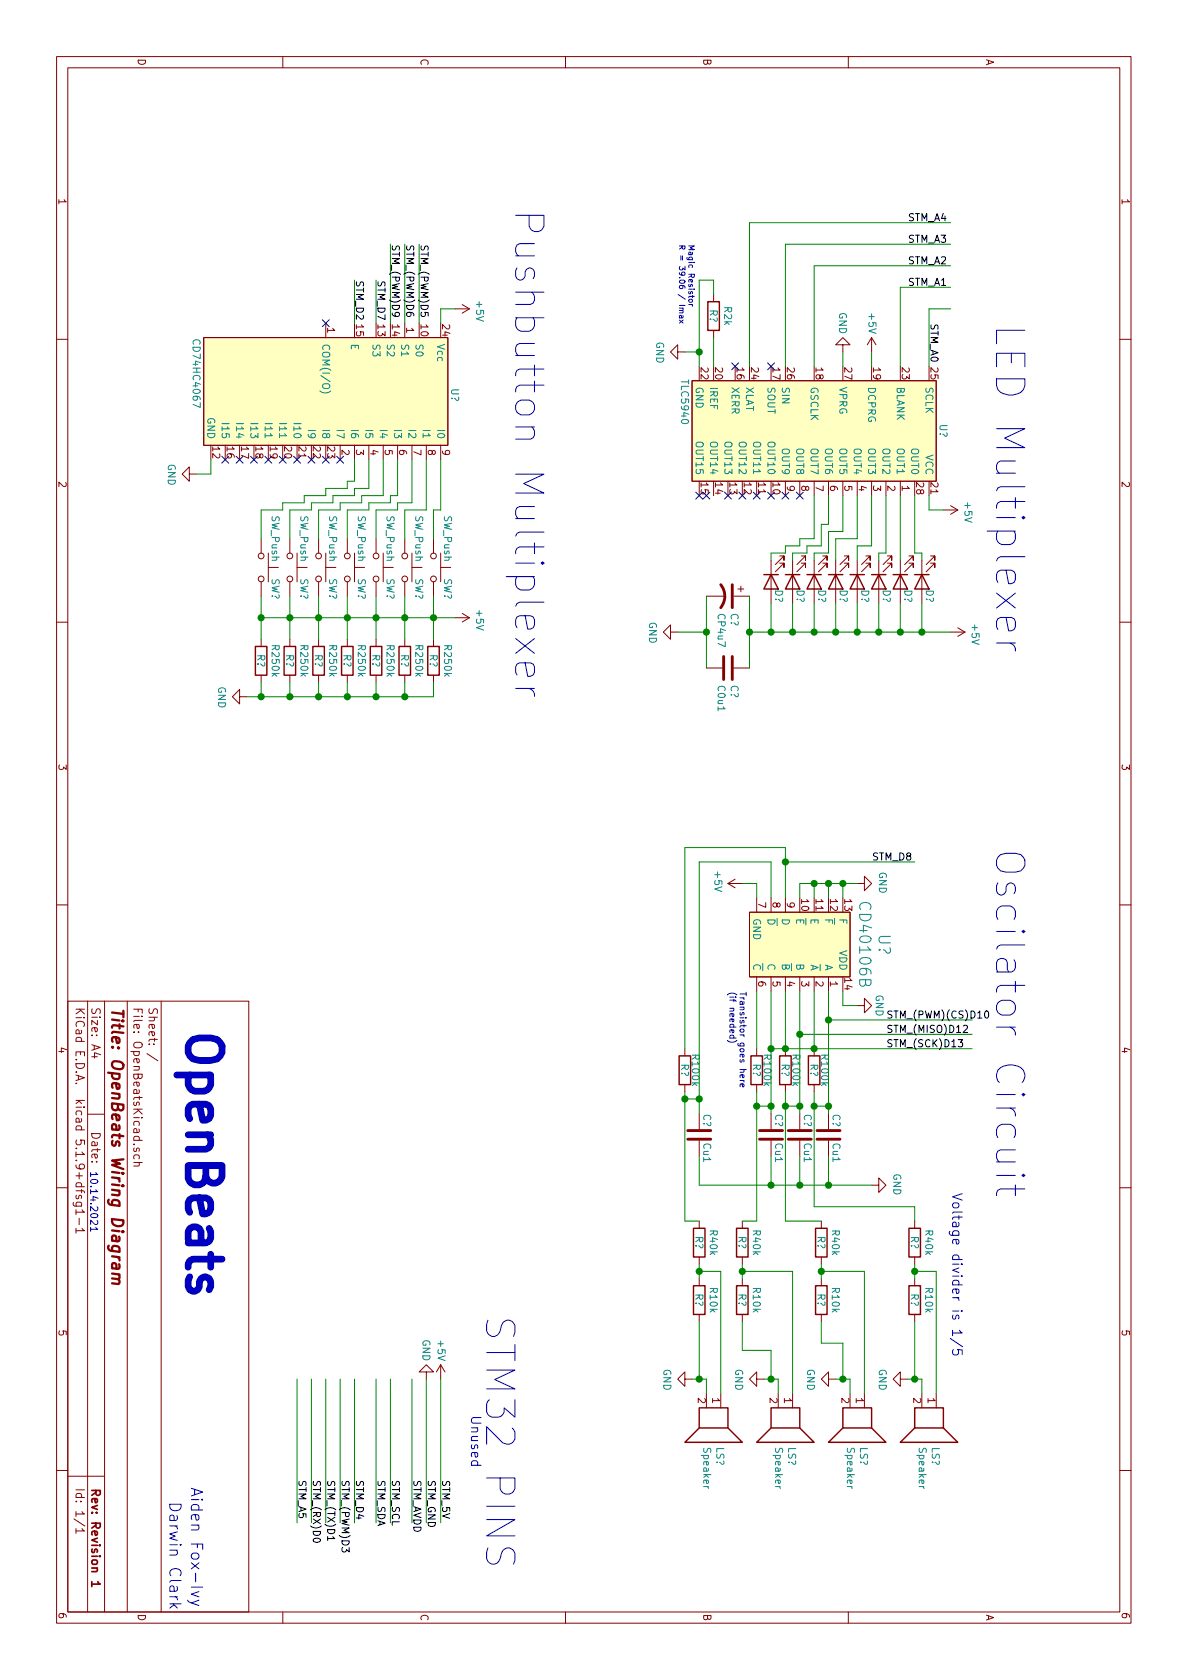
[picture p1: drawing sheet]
<svg xmlns="http://www.w3.org/2000/svg" width="210mm" height="297mm" viewBox="0 0 210 297" stroke-linecap="round" stroke-linejoin="round" font-family="sans-serif">
<g fill="none" stroke="#840000" stroke-width=".18">
<path d="M10 10h190v277h-190zM12 12h186v273h-186zM50 10v2M100 10v2M150 10v2M10 60h2M36 59.7h43.2v19h-43.2zM57.6 57.1v2.6M71.6 57.1v2.6M80.5 54.6h2.5M81.7 53.8l1.3 .8M83 54.6l-1.3 .8"/>
<path d="M126.2 52.1v1.2M126.2 58.4v1.3M154.1 59.7l-.7 1.3M154.1 59.7v2.5M154.1 59.7l.8 1.3M198 60h2M60.1 78.7v2.6M62.7 78.7v2.6M65.2 78.7v2.6M67.8 78.7v2.6M70.3 78.7v2.6M72.8 78.7v2.6"/>
<path d="M75.4 78.7v2.6M77.9 78.7v2.6M119.8 62.2v-1.2l-1.2 1.2 1.2 1.3v-1.3h1.3M122.4 67.3h43.2v17.8h-43.2zM149 61h1.3l-1.3-1.3-1.2 1.3h1.2v1.2M33.5 83.8v-1.3l-1.3 1.3 1.3 1.3v-1.3h1.2M46.2 95.2v2.6M47.4 97.8v5.1M51.3 95.2v2.6M52.5 97.8v5.1M56.3 95.2v2.6M57.6 97.8v5.1"/>
<path d="M61.4 95.2v2.6M62.7 97.8v5.1M66.5 95.2v2.6M67.8 97.8v5.1M71.6 95.2v2.6M72.8 97.8v5.1M76.7 95.2v2.6M77.9 97.8v5.1M136.3 99.1v7.6M137.9 98.3h.7v.8v-.8l-1.5 1.5M137.9 99.6h.7v.7v-.7l-1.5 1.5M138.9 85.1v2.5"/>
<path d="M140.2 99.1v7.6M141.4 85.1v2.5M141.7 98.3h.7v.8v-.8l-1.5 1.5M141.7 99.6h.7v.7v-.7l-1.5 1.5M144 85.1v2.5M144 99.1v7.6M145.5 98.3h.8v.8v-.8l-1.6 1.5M145.5 99.6h.8v.7v-.7l-1.6 1.5M146.5 85.1v2.5M147.8 99.1v7.6M149 85.1v2.5M149.3 98.3h.8v.8v-.8l-1.6 1.5"/>
<path d="M149.3 99.6h.8v.7v-.7l-1.6 1.5M151.6 85.1v2.5M151.6 99.1v7.6M153.1 98.3h.8v.8v-.8l-1.6 1.5M153.1 99.6h.8v.7v-.7l-1.6 1.5M154.1 85.1v2.5M155.4 99.1v7.6M156.7 85.1v2.5M156.9 98.3h.8v.8v-.8l-1.5 1.5M156.9 99.6h.8v.7v-.7l-1.5 1.5M159.2 85.1v2.5M159.2 99.1v7.6"/>
<path d="M160.7 98.3h.8v.8v-.8l-1.5 1.5M160.7 99.6h.8v.7v-.7l-1.5 1.5M163 99.1v7.6M164.5 98.3h.8v.8v-.8l-1.5 1.5M164.5 99.6h.8v.7v-.7l-1.5 1.5M166.8 90.2h2.6M168.1 89.4l1.3 .8M169.4 90.2l-1.3 .7M10 110h2M46.2 102.9v2.5M46.2 113v1.3M46.2 119.4v1.2"/>
<path d="M47.4 100.3h1.8M51.3 102.9v2.5M51.3 113v1.3M51.3 119.4v1.2M52.5 100.3h1.8M56.3 102.9v2.5M56.3 113v1.3M56.3 119.4v1.2M57.6 100.3h1.8M61.4 102.9v2.5M61.4 113v1.3M61.4 119.4v1.2"/>
<path d="M62.7 100.3h1.8M66.5 102.9v2.5M66.5 113v1.3M66.5 119.4v1.2M67.8 100.3h1.7M71.6 102.9v2.5M71.6 113v1.3M71.6 119.4v1.2M72.8 100.3h1.8M76.7 102.9v2.5M76.7 113v1.3M76.7 119.4v1.2"/>
<path d="M77.9 100.3h1.8M80.5 109.2h2.5M81.7 108.5l1.3 .7M83 109.2l-1.3 .8M118.6 111.8v-1.3l-1.3 1.3 1.3 1.2v-1.2h1.2M124.9 105.4h3.3M124.9 118.1h2.8M129.7 105.4h2.8M129.7 118.1h2.8M130.5 104.1h1M131 103.6v1M168.1 111.8h2.5"/>
<path d="M169.4 111l1.2 .8M170.6 111.8l-1.2 .7M198 110h2M42.4 123.2v-1.3l-1.3 1.3 1.3 1.3v-1.3h1.2M10 160h2M128.7 156.2l1.3 .8M128.7 156.2h2.6M130 155.4l-1.3 .8M133.8 158.7v2.6M136.3 158.7v2.6M138.9 158.7v2.6M151.6 156.2h1.3v-1.3l1.2 1.3-1.2 1.3v-1.3"/>
<path d="M198 160h2M12 177h32v108h-32zM15.5 177v108M18.5 177v108M22.5 177v108M28.5 177v108M132.5 161.3h17.8v11.4h-17.8zM133.8 172.7v2.6M136.3 172.7v2.6M138.9 172.7v2.6M141.4 172.7v2.6M144 172.7v2.6"/>
<path d="M146.5 172.7v2.6M151.6 177.8h1.3v-1.3l1.2 1.3-1.2 1.3v-1.3M15.5 197h3M16.2 186.8h1M17.8 186.5l-1.1-.4v1M26 186.3l1.9 1.3M121.1 185.4v1.3M121.1 191.8v1.2M123.6 196.8v2.8M133.8 185.4v1.3M133.8 191.8v1.2M136.3 196.8v2.8"/>
<path d="M138.9 185.4v1.3M138.9 191.8v1.2M141.4 196.8v2.8M144 185.4v1.3M144 191.8v1.2M146.5 196.8v2.8M10 210h2M13 212.6l-.1 .4 .3 .3h1.2M13.4 210.5h1.3l.2 .4M13.4 213.9v.9M13.4 217.2v.8M13.5 211.3v.6h.4v-.4l.2-.2 .3 .2v.4"/>
<path d="M13.5 213.3l-.1-.5 .3-.3 .6 .1 .1 .2v.5M14 215.4v1.1M14.4 210.3v.6M14.5 213.9l.4 .4h-1.5M14.5 217.2l.4 .4h-1.5M23.6 205.5h1.5M23.7 203v.6h.4v-.4l.3-.2 .2 .2v.4M23.7 204.9l-.1-.4 .3-.3 .7 .1v.6M24.5 205.5l.1 .3v.3l-1 .1M123.6 201.7v2.8M123.6 215.9v1.3M131.3 215.9v1.3"/>
<path d="M136.3 201.7v2.8M141.4 201.7v2.8M145.2 215.9v1.3M146.5 201.7v2.8M154.1 209.5h1.3v-1.2l1.3 1.2-1.3 1.3v-1.3M161.7 215.9v1.3M198 210h2M123.6 222.2v1.3M123.6 226.1v1.2M123.6 232.4v1.3M131.3 222.2v1.3M131.3 226.1v1.2"/>
<path d="M131.3 232.4v1.3M145.2 222.2v1.3M145.2 226.1v1.2M145.2 232.4v1.3M161.7 222.2v1.3M161.7 226.1v1.2M161.7 232.4v1.3M10 260h2M75.4 242.6h1.3l-1.3-1.3-1.3 1.3h1.3v1.2M77.9 241.3v2.5M77.9 241.3l-.7 1.3M77.9 241.3l.8 1.3"/>
<path d="M121.1 243.8v-1.2l-1.3 1.2 1.3 1.3v-1.3h1.3M124.9 246.4v2.5M127.5 246.4v2.5M133.8 243.8v-1.2l-1.3 1.2 1.3 1.3v-1.3h1.3M137.6 246.4v2.5M140.2 246.4v2.5M146.5 243.8v-1.2l-1.3 1.2 1.3 1.3v-1.3h1.3M150.3 246.4v2.5M152.9 246.4v2.5M159.2 243.8v-1.2l-1.3 1.2 1.3 1.3v-1.3h1.3M163 246.4v2.5M165.6 246.4v2.5"/>
<path d="M198 260h2M12 261h6.5M13.1 268.6l1.9 1.2M13.4 270.3v.8M14.5 270.3l.4 .4h-1.5M50 285v2M100 285v2M150 285v2"/>
<circle cx="46.2" cy="98.3" r=".51"/>
<circle cx="51.3" cy="98.3" r=".51"/>
<circle cx="56.3" cy="98.3" r=".51"/>
<circle cx="61.4" cy="98.3" r=".51"/>
<circle cx="66.5" cy="98.3" r=".51"/>
<circle cx="71.6" cy="98.3" r=".51"/>
<circle cx="76.7" cy="98.3" r=".51"/>
<circle cx="46.2" cy="102.4" r=".51"/>
<circle cx="51.3" cy="102.4" r=".51"/>
<circle cx="56.3" cy="102.4" r=".51"/>
<circle cx="61.4" cy="102.4" r=".51"/>
<circle cx="66.5" cy="102.4" r=".51"/>
<circle cx="71.6" cy="102.4" r=".51"/>
<circle cx="76.7" cy="102.4" r=".51"/>
</g>
<path d="M16.2 279.7v.8M17.3 279.7l.4 .4h-1.5" fill="none" stroke="#840000" stroke-width=".3"/>
<path d="M19.8 225.2l1.3 .1M19.9 224.2l-.1-.6a.39 .39 0 0 1 .4-.3 .39 .39 0 0 1 .4 .3l.1 .7M20.8 222.2a.54 .54 0 0 1 .3 .7M20.9 226.2a.47 .47 0 0 1 .2 .4 .47 .47 0 0 1-.2 .4l-1.1-.1M21 225.3a.5 .5 0 0 1-.1 .9l-1.1-.2M21.1 223.5v.8l-1.3-.1" fill="none" stroke="#840000" stroke-width=".41"/>
<path d="M127.5 103.4a3.3 3.3 0 0 1 0 4M128 116.1v4M129.5 103.4v4M129.5 116.1v4M121.6 199.9h4.1M134.3 199.9h4.1M139.4 199.9h4.1M144.5 199.9h4M121.6 201.4h4.1M134.3 201.4h4.1M139.4 201.4h4.1M144.5 201.4h4" fill="none" stroke="#840000" stroke-width=".51"/>
<g fill="none" stroke="#840000" stroke-width=".25">
<path d="M125.2 53.3h2v5.1h-2zM45.2 114.3h2v5.1h-2zM50.2 114.3h2.1v5.1h-2.1zM55.3 114.3h2.1v5.1h-2.1zM60.4 114.3h2v5.1h-2zM65.5 114.3h2v5.1h-2zM70.6 114.3h2v5.1h-2zM75.6 114.3h2.1v5.1h-2.1zM135.1 101.6h2.5M136.3 101.6l1.3 2.5h-2.5zM138.9 101.6h2.5M140.2 101.6l1.2 2.5h-2.5z"/>
<path d="M142.7 101.6h2.5M144 101.6l1.2 2.5h-2.5zM146.5 101.6h2.5M147.8 101.6l1.2 2.5h-2.5zM150.3 101.6h2.6M151.6 101.6l1.3 2.5h-2.6zM154.1 101.6h2.6M155.4 101.6l1.3 2.5h-2.6zM157.9 101.6h2.6M159.2 101.6l1.3 2.5h-2.6zM161.7 101.6h2.6M163 101.6l1.3 2.5h-2.6z"/>
<path d="M120.1 186.7h2v5.1h-2zM132.8 186.7h2v5.1h-2zM137.9 186.7h2v5.1h-2zM143 186.7h2v5.1h-2zM122.6 217.2h2.1v5h-2.1zM130.3 217.2h2v5h-2zM144.2 217.2h2.1v5h-2.1zM160.7 217.2h2.1v5h-2.1zM122.6 227.3h2.1v5.1h-2.1zM130.3 227.3h2v5.1h-2zM144.2 227.3h2.1v5.1h-2.1zM160.7 227.3h2.1v5.1h-2.1z"/>
<path d="M123.6 248.9h5.1v3.6h-5.1zM123.6 252.5l-2.5 2.5h10.2l-2.6-2.5M136.3 248.9h5.1v3.6h-5.1zM136.3 252.5l-2.5 2.5h10.2l-2.6-2.5M149 248.9h5.1v3.6h-5.1zM149 252.5l-2.5 2.5h10.2l-2.6-2.5M161.7 248.9h5.1v3.6h-5.1zM161.7 252.5l-2.5 2.5h10.2l-2.6-2.5"/>
</g>
<g fill="#ffffc2" stroke="#ffffc2" stroke-width=".18">
<path d="M132.5 161.3h17.8v11.4h-17.8z"/>
<path d="M36 59.7h43.2v19h-43.2z"/>
<path d="M122.4 67.3h43.2v17.8h-43.2z"/>
</g>
<path d="M56.6 69.1a1.47 1.47 0 0 0 1.9 0" fill="none" stroke="#008484" stroke-width=".18"/>
<g fill="none" stroke="#008400" stroke-width=".18">
<path d="M168.1 39.4h-35.6v25.4M62.7 49.5v7.6M66.5 49.5v7.6M69 43.2v13.9M71.6 43.2v13.9M74.1 43.2v13.9M80.5 54.6h-2.6v2.5M126.2 52.1v-2.6h-2.6v15.3M126.2 59.7v5.1M168.1 43.2h-29.2v21.6M168.1 47h-24.1v17.8M168.1 54.6h-3.8v10.2"/>
<path d="M168.1 50.8h-8.9v14M121.1 62.2h2.5M149 62.2v2.6M154.1 62.2v2.6M37.3 81.3v2.5h-2.6M62.7 81.3v3.8h-1.3v1.3h-3.8v1.2h-3.8v1.3h-3.8v1.3h-3.8v5M65.2 81.3v5.1h-2.5v1.2h-3.8v1.3h-3.8v1.3h-3.8v5M67.8 81.3v6.3h-3.8v1.3h-3.9v1.3h-3.8v5M70.3 81.3v6.3h-1.3v1.3h-3.8v1.3h-3.8v5M72.8 81.3v7.6h-2.5v1.3h-3.8v5M75.4 81.3v8.9h-3.8v5M77.9 81.3v8.9h-1.2v5"/>
<path d="M144 87.6v7.6h-2.6v1.3h-2.5v1.3h-2.6v1.3M146.5 87.6v5.1h-1.3v3.8h-2.5v1.3h-2.5v1.3M149 87.6v6.4h-2.5v3.8h-2.5v1.3M151.6 87.6v7.6h-3.8v3.9M154.1 87.6v8.9h-2.5v2.6M156.7 87.6v10.2h-1.3v1.3M159.2 87.6v11.5M161.7 87.6v10.2h1.3v1.3M164.3 87.6v2.6h2.5M46.2 105.4v7.6M46.2 109.2h34.3M51.3 105.4v7.6"/>
<path d="M56.3 105.4v7.6M61.4 105.4v7.6M66.5 105.4v7.6M71.6 105.4v7.6M76.7 105.4v7.6M119.8 111.8h5.1M124.9 105.4v12.7M132.5 111.8h35.6M132.5 105.4v12.7M136.3 106.7v5.1M140.2 106.7v5.1M144 106.7v5.1"/>
<path d="M147.8 106.7v5.1M151.6 106.7v5.1M155.4 106.7v5.1M159.2 106.7v5.1M163 106.7v5.1M46.2 120.6v2.6M51.3 120.6v2.6M56.3 120.6v2.6M61.4 120.6v2.6M66.5 120.6v2.6M71.6 120.6v2.6M76.7 120.6v2.6h-33.1"/>
<path d="M131.3 156.2h2.5v2.5M136.3 158.7v-6.3h-12.7v44.4M138.9 158.7v-8.8h-17.8v35.5M138.9 152.4h22.8M144 156.2v2.5M146.5 156.2v2.5M149 156.2v2.5M151.6 156.2h-10.2v2.5M133.8 175.3v10.1M136.3 175.3v21.5M138.9 175.3v10.1M141.4 175.3v21.5"/>
<path d="M144 175.3v10.1M146.5 175.3v21.5M149 175.3v2.5h2.6M121.1 194.3h2.5M121.1 193v22.9h2.5M133.8 193v22.9h-2.5M133.8 195.6h2.5M136.3 185.4h35.6M138.9 193v22.9h6.3M138.9 195.6h2.5M141.4 182.9h30.5M144 195.6h2.5"/>
<path d="M144 193v20.4h17.7v2.5M146.5 180.3h25.4M123.6 204.5v5h30.5M136.3 204.5v5M141.4 204.5v5M146.5 204.5v5M123.6 223.5v2.6M123.6 233.7v10.1M123.6 224.8h3.9v21.6M131.3 233.7v5.1h5v5M131.3 223.5v2.6M131.3 224.8h8.9v21.6"/>
<path d="M145.2 233.7v3.8h3.8v6.3M145.2 224.8h7.7v21.6M145.2 223.5v2.6M161.7 223.5v2.6M161.7 233.7v10.1M161.7 224.8h3.9v21.6M52.5 243.8v25.4M55.1 243.8v25.4M57.6 243.8v25.4M60.1 243.8v25.4M62.7 243.8v25.4M66.5 243.8v25.4"/>
<path d="M69 243.8v25.4M72.8 243.8v25.4M75.4 243.8v25.4M77.9 243.8v25.4M122.4 243.8h2.5v2.6M135.1 243.8h2.5v2.6M147.8 243.8h2.5v2.6M160.5 243.8h2.5v2.6"/>
</g>
<path d="M169.4 183.8h.8l-.4 .5 .4 .1-.1 .6-.5 .1-.2-.1M170.4 181.4l.4-.1 .3 .3-.8 .9h.8M57.9 271.7v.7" fill="none" stroke="#000" stroke-width=".18"/>
<g fill="none" stroke="#0000c2" stroke-width=".18">
<path d="M120.1 54h1M120.1 54.5h.7M120.1 56.6l.7 .5M120.2 56.2l-.1-.3 .2-.1 .2 .1 .1 .3M120.7 54.9l.1 .1v.3h-.7M120.7 54.5l.1 .3-.7 .1M120.8 55.8v.3l-.1 .1h-.6M120.8 56.6l-.7 .5M121.8 53.8h.7M121.8 53h.6v.4h-.5zM122.3 53.8l.2 .4M91.2 112.9l3.3 2.6"/>
<path d="M92.9 108.9l.4 2.3h.5l.5-.2 .2-.5v-.9l-.2-.5-.5-.2h-1.9l-.5 .2-.2 .5v.9l.2 .5M92.9 117.2l.4 2.4h.5l.5-.3 .2-.4v-1l-.2-.5-.5-.2h-1.9l-.5 .2-.2 .5v1l.2 .4M94.5 112.9l-3.3 2.6M176.2 113.7h3.4M177.9 109.2l.5 2.3h.4l.5-.2 .3-.5v-.9l-.3-.5-.5-.2h-1.9l-.4 .2-.3 .5v.9l.3 .5M178.6 113.7a1.27 1.27 0 0 1 1 1.4M91.2 121.7h3.3M93.6 121.7a1.27 1.27 0 0 1 .9 1.4M128.6 183.9a1.22 1.22 0 0 0 1.7 0M129.1 183.5h1M129.1 183.5v-.3l.2-.2 .4 .1v.4M130.9 191h.7"/>
<path d="M131.2 190l.1 .6 .2-.1 .1-.3-.2-.2-.5 .1v.4M131.2 191.6l.1 .6 .2-.1 .1-.3-.2-.2-.5 .1v.4M131.4 191l.2 .3M16 217v.7M16.9 217l.4 .3h-1.3M17.2 215.8l.1 .5-.1 .2h-.3h-.2l-.7-.8v.8M176.2 205.4h3.4M176.2 207.8h3.4M179.6 203.3h-2.7l-.4 .2a1.36 1.36 0 0 0 .2 1.9M179.6 209.5v1.9M180.7 207.8h.5l-.2 .3-.3-.3 .3-.2 .2 .2M181.2 210.2h-4.3l-.4 .2-.3 .5v.5"/>
<path d="M168 236.7l2.2 1.4M168.5 235.2v1M168.6 238.6l-.1 .2v.4l.1 .3 .6 .1 .2-.2 .1-.6-.2-.2 .9 .1v.8M169.7 235.2l.5 .5h-1.7M86.3 273.7a2.06 2.06 0 0 0 .2 2.6 1.2 1.2 0 0 0 1.9-.7 1.79 1.79 0 0 1 1.2-1.9 1.32 1.32 0 0 1 1.5 1v1.1l-.3 .8M30 283.6h2M30.6 283.6l.8 .7M30.8 283.7l-.8 .6M31 282.3l.3 .2 .1 .4M33.2 282.9l.2 .3 1.8 .7M35.2 281.4l-1.4 .5 1.4 .4M35.2 282.9l-1.4 .5"/>
</g>
<path d="M33.6 225.8l-.3 .5v1.2l.3 .5 .5 .3h.3l.6-.3 .3-.5v-.9l.3-.6 .5-.2 .9 .2 .3 .6v.9l-.3 .5" fill="none" stroke="#0000c2" stroke-width="1.2"/>
<g fill="#008400" stroke="#008400" stroke-width=".25">
<circle cx="136.3" cy="195.6" r=".51"/>
<circle cx="71.6" cy="109.2" r=".51"/>
<circle cx="76.7" cy="109.2" r=".51"/>
<circle cx="56.3" cy="109.2" r=".51"/>
<circle cx="138.9" cy="152.4" r=".51"/>
<circle cx="71.6" cy="123.2" r=".51"/>
<circle cx="56.3" cy="123.2" r=".51"/>
<circle cx="141.4" cy="182.9" r=".51"/>
<circle cx="61.4" cy="109.2" r=".51"/>
<circle cx="123.6" cy="62.2" r=".51"/>
<circle cx="136.3" cy="185.4" r=".51"/>
<circle cx="61.4" cy="123.2" r=".51"/>
<circle cx="138.9" cy="185.4" r=".51"/>
<circle cx="144" cy="185.4" r=".51"/>
<circle cx="66.5" cy="109.2" r=".51"/>
<circle cx="66.5" cy="123.2" r=".51"/>
<circle cx="141.4" cy="195.6" r=".51"/>
<circle cx="146.5" cy="180.3" r=".51"/>
<circle cx="136.3" cy="111.8" r=".51"/>
<circle cx="132.5" cy="111.8" r=".51"/>
<circle cx="147.8" cy="111.8" r=".51"/>
<circle cx="163" cy="111.8" r=".51"/>
<circle cx="161.7" cy="224.8" r=".51"/>
<circle cx="144" cy="111.8" r=".51"/>
<circle cx="140.2" cy="111.8" r=".51"/>
<circle cx="145.2" cy="224.8" r=".51"/>
<circle cx="131.3" cy="224.8" r=".51"/>
<circle cx="123.6" cy="224.8" r=".51"/>
<circle cx="123.6" cy="243.8" r=".51"/>
<circle cx="151.6" cy="111.8" r=".51"/>
<circle cx="149" cy="156.2" r=".51"/>
<circle cx="138.9" cy="195.6" r=".51"/>
<circle cx="144" cy="156.2" r=".51"/>
<circle cx="146.5" cy="156.2" r=".51"/>
<circle cx="146.5" cy="195.6" r=".51"/>
<circle cx="144" cy="195.6" r=".51"/>
<circle cx="136.3" cy="209.6" r=".51"/>
<circle cx="121.1" cy="194.3" r=".51"/>
<circle cx="146.5" cy="209.6" r=".51"/>
<circle cx="141.4" cy="209.6" r=".51"/>
<circle cx="133.8" cy="195.6" r=".51"/>
<circle cx="51.3" cy="109.2" r=".51"/>
<circle cx="161.7" cy="243.8" r=".51"/>
<circle cx="155.4" cy="111.8" r=".51"/>
<circle cx="149" cy="243.8" r=".51"/>
<circle cx="159.2" cy="111.8" r=".51"/>
<circle cx="136.3" cy="243.8" r=".51"/>
<circle cx="123.6" cy="194.3" r=".51"/>
<circle cx="124.9" cy="111.8" r=".51"/>
<circle cx="46.2" cy="123.2" r=".51"/>
<circle cx="46.2" cy="109.2" r=".51"/>
<circle cx="51.3" cy="123.2" r=".51"/>
</g>
<g fill="none" stroke="#000084" stroke-width=".18">
<path d="M57 56.5l1.2 1.3M58.2 56.5l-1.2 1.3M129.4 64.2l1.2 1.2M130.6 64.2l-1.2 1.2M135.7 64.2l1.3 1.2M137 64.2l-1.3 1.2M39.2 80.7l1.2 1.2M40.4 80.7l-1.2 1.2M41.8 80.7l1.2 1.2M43 80.7l-1.2 1.2M44.3 80.7l1.2 1.2M45.5 80.7l-1.2 1.2"/>
<path d="M46.8 80.7l1.3 1.2M48.1 80.7l-1.3 1.2M49.4 80.7l1.2 1.2M50.6 80.7l-1.2 1.2M51.9 80.7l1.2 1.2M53.1 80.7l-1.2 1.2M54.5 80.7l1.2 1.2M55.7 80.7l-1.2 1.2M57 80.7l1.2 1.2M58.2 80.7l-1.2 1.2M59.5 80.7l1.3 1.2M60.8 80.7l-1.3 1.2"/>
<path d="M123 87l1.3 1.2M124.3 87l-1.3 1.2M124.3 87l1.2 1.2M125.5 87l-1.2 1.2M128.1 87l1.2 1.2M129.3 87l-1.2 1.2M130.7 87l1.2 1.2M131.9 87l-1.2 1.2M133.2 87l1.2 1.2M134.4 87l-1.2 1.2M135.7 87l1.3 1.2M137 87l-1.3 1.2"/>
<path d="M138.3 87l1.2 1.2M139.5 87l-1.2 1.2M140.8 87l1.2 1.2M142 87l-1.2 1.2"/>
</g>
<text font-size="8.3" fill="#0000c2" x="33" y="181.6" transform="rotate(90 33 181.6)">OpenBeats</text>
<g font-size="7" fill="#0000c2">
<text x="90.9" y="36.8" transform="rotate(90 90.9 36.8)">Pushbutton Multiplexer</text>
<text x="176" y="57.1" transform="rotate(90 176 57.1)">LED Multiplexer</text>
<text x="176" y="149.9" transform="rotate(90 176 149.9)">Oscilator Circuit</text>
<text x="85.8" y="232.4" transform="rotate(90 85.8 232.4)">STM32 PINS</text>
</g>
<g font-size="2.8" fill="#008484">
<text x="151.9" y="160.1" transform="rotate(90 151.9 160.1)">CD40106B</text>
<text x="155.3" y="165.2" transform="rotate(90 155.3 165.2)">U?</text>
</g>
<text font-size="2.8" fill="#840000" x="19.7" y="178" transform="rotate(90 19.7 178)">Title: OpenBeats Wiring Diagram</text>
<g font-size="2.8" fill="#0000c2">
<text x="33.7" y="262.9" transform="rotate(90 33.7 262.9)">Aiden Fox-Ivy</text>
<text x="29.9" y="265.4" transform="rotate(90 29.9 265.4)">Darwin Clark</text>
</g>
<g font-size="2.4" fill="#0000c2">
<text x="168.4" y="210.8" transform="rotate(90 168.4 210.8)">Voltage divider is 1/5</text>
<text x="83.3" y="250.2" transform="rotate(90 83.3 250.2)">Unused</text>
</g>
<g font-size="2.1" fill="#840000">
<text x="13.4" y="178" transform="rotate(90 13.4 178)">KiCad E.D.A. kicad 5.1.9+dfsg1-1</text>
<text x="16.2" y="178" transform="rotate(90 16.2 178)">Size: A4</text>
<text x="23.6" y="178" transform="rotate(90 23.6 178)">File: OpenBeatsKicad.sch</text>
<text x="26.3" y="178" transform="rotate(90 26.3 178)">Sheet: /</text>
<text x="16.2" y="200" transform="rotate(90 16.2 200)">Date:</text>
<text x="13.4" y="263" transform="rotate(90 13.4 263)">Id: 1/1</text>
<text x="16.2" y="263" transform="rotate(90 16.2 263)">Rev: Revision 1</text>
</g>
<g font-size="1.8" fill="#840000">
<text x="24.4" y="10.4" transform="rotate(90 24.4 10.4)">D</text>
<text x="74.4" y="10.4" transform="rotate(90 74.4 10.4)">C</text>
<text x="124.4" y="10.4" transform="rotate(90 124.4 10.4)">B</text>
<text x="174.4" y="10.4" transform="rotate(90 174.4 10.4)">A</text>
<text x="10.4" y="35" transform="rotate(90 10.4 35)">1</text>
<text x="198.4" y="35" transform="rotate(90 198.4 35)">1</text>
<text x="57.9" y="57.9" transform="rotate(90 57.9 57.9)">1</text>
<text x="62.9" y="57.5" transform="rotate(90 62.9 57.5)">15</text>
<text x="66.8" y="57.5" transform="rotate(90 66.8 57.5)">13</text>
<text x="69.3" y="57.5" transform="rotate(90 69.3 57.5)">14</text>
<text x="71.8" y="57.9" transform="rotate(90 71.8 57.9)">1</text>
<text x="74.4" y="57.5" transform="rotate(90 74.4 57.5)">10</text>
<text x="78.2" y="57.5" transform="rotate(90 78.2 57.5)">24</text>
<text x="123.9" y="65.1" transform="rotate(90 123.9 65.1)">22</text>
<text x="126.4" y="65.1" transform="rotate(90 126.4 65.1)">20</text>
<text x="130.3" y="65.1" transform="rotate(90 130.3 65.1)">16</text>
<text x="132.8" y="65.1" transform="rotate(90 132.8 65.1)">24</text>
<text x="136.6" y="65.1" transform="rotate(90 136.6 65.1)">17</text>
<text x="139.1" y="65.1" transform="rotate(90 139.1 65.1)">26</text>
<text x="144.2" y="65.1" transform="rotate(90 144.2 65.1)">18</text>
<text x="149.3" y="65.1" transform="rotate(90 149.3 65.1)">27</text>
<text x="154.4" y="65.1" transform="rotate(90 154.4 65.1)">19</text>
<text x="159.5" y="65.1" transform="rotate(90 159.5 65.1)">23</text>
<text x="164.5" y="65.1" transform="rotate(90 164.5 65.1)">25</text>
<text x="37.5" y="79" transform="rotate(90 37.5 79)">12</text>
<text x="40.1" y="79" transform="rotate(90 40.1 79)">16</text>
<text x="42.6" y="79" transform="rotate(90 42.6 79)">17</text>
<text x="45.2" y="79" transform="rotate(90 45.2 79)">18</text>
<text x="47.7" y="79" transform="rotate(90 47.7 79)">19</text>
<text x="50.2" y="79" transform="rotate(90 50.2 79)">20</text>
<text x="52.8" y="79" transform="rotate(90 52.8 79)">21</text>
<text x="55.3" y="79" transform="rotate(90 55.3 79)">22</text>
<text x="57.9" y="79" transform="rotate(90 57.9 79)">23</text>
<text x="60.4" y="79.5" transform="rotate(90 60.4 79.5)">2</text>
<text x="62.9" y="79.5" transform="rotate(90 62.9 79.5)">3</text>
<text x="65.5" y="79.5" transform="rotate(90 65.5 79.5)">4</text>
<text x="68" y="79.5" transform="rotate(90 68 79.5)">5</text>
<text x="70.6" y="79.5" transform="rotate(90 70.6 79.5)">6</text>
<text x="73.1" y="79.5" transform="rotate(90 73.1 79.5)">7</text>
<text x="75.6" y="79.5" transform="rotate(90 75.6 79.5)">8</text>
<text x="78.2" y="79.5" transform="rotate(90 78.2 79.5)">9</text>
<text x="10.4" y="85" transform="rotate(90 10.4 85)">2</text>
<text x="123.9" y="85.4" transform="rotate(90 123.9 85.4)">15</text>
<text x="126.4" y="85.4" transform="rotate(90 126.4 85.4)">14</text>
<text x="129" y="85.4" transform="rotate(90 129 85.4)">13</text>
<text x="131.5" y="85.4" transform="rotate(90 131.5 85.4)">12</text>
<text x="134.1" y="85.4" transform="rotate(90 134.1 85.4)">11</text>
<text x="136.6" y="85.4" transform="rotate(90 136.6 85.4)">10</text>
<text x="139.1" y="85.9" transform="rotate(90 139.1 85.9)">9</text>
<text x="141.7" y="85.9" transform="rotate(90 141.7 85.9)">8</text>
<text x="144.2" y="85.9" transform="rotate(90 144.2 85.9)">7</text>
<text x="146.8" y="85.9" transform="rotate(90 146.8 85.9)">6</text>
<text x="149.3" y="85.9" transform="rotate(90 149.3 85.9)">5</text>
<text x="151.8" y="85.9" transform="rotate(90 151.8 85.9)">4</text>
<text x="154.4" y="85.9" transform="rotate(90 154.4 85.9)">3</text>
<text x="156.9" y="85.9" transform="rotate(90 156.9 85.9)">2</text>
<text x="159.5" y="85.9" transform="rotate(90 159.5 85.9)">1</text>
<text x="162" y="85.4" transform="rotate(90 162 85.4)">28</text>
<text x="164.5" y="85.4" transform="rotate(90 164.5 85.4)">21</text>
<text x="198.4" y="85" transform="rotate(90 198.4 85)">2</text>
<text x="10.4" y="135" transform="rotate(90 10.4 135)">3</text>
<text x="198.4" y="135" transform="rotate(90 198.4 135)">3</text>
<text x="134.1" y="159.5" transform="rotate(90 134.1 159.5)">7</text>
<text x="136.6" y="159.5" transform="rotate(90 136.6 159.5)">8</text>
<text x="139.1" y="159.5" transform="rotate(90 139.1 159.5)">9</text>
<text x="141.7" y="159.1" transform="rotate(90 141.7 159.1)">10</text>
<text x="144.2" y="159.1" transform="rotate(90 144.2 159.1)">11</text>
<text x="146.8" y="159.1" transform="rotate(90 146.8 159.1)">12</text>
<text x="149.3" y="159.1" transform="rotate(90 149.3 159.1)">13</text>
<text x="134.1" y="173.5" transform="rotate(90 134.1 173.5)">6</text>
<text x="136.6" y="173.5" transform="rotate(90 136.6 173.5)">5</text>
<text x="139.1" y="173.5" transform="rotate(90 139.1 173.5)">4</text>
<text x="141.7" y="173.5" transform="rotate(90 141.7 173.5)">3</text>
<text x="144.2" y="173.5" transform="rotate(90 144.2 173.5)">2</text>
<text x="146.8" y="173.5" transform="rotate(90 146.8 173.5)">1</text>
<text x="149.3" y="173" transform="rotate(90 149.3 173)">14</text>
<text x="10.4" y="185" transform="rotate(90 10.4 185)">4</text>
<text x="198.4" y="185" transform="rotate(90 198.4 185)">4</text>
<text x="10.4" y="235" transform="rotate(90 10.4 235)">5</text>
<text x="198.4" y="235" transform="rotate(90 198.4 235)">5</text>
<text x="123.4" y="247.2" transform="rotate(90 123.4 247.2)">2</text>
<text x="125.9" y="247.2" transform="rotate(90 125.9 247.2)">1</text>
<text x="136.1" y="247.2" transform="rotate(90 136.1 247.2)">2</text>
<text x="138.6" y="247.2" transform="rotate(90 138.6 247.2)">1</text>
<text x="148.8" y="247.2" transform="rotate(90 148.8 247.2)">2</text>
<text x="151.3" y="247.2" transform="rotate(90 151.3 247.2)">1</text>
<text x="161.5" y="247.2" transform="rotate(90 161.5 247.2)">2</text>
<text x="164" y="247.2" transform="rotate(90 164 247.2)">1</text>
<text x="10.4" y="285" transform="rotate(90 10.4 285)">6</text>
<text x="24.4" y="285.4" transform="rotate(90 24.4 285.4)">D</text>
<text x="74.4" y="285.4" transform="rotate(90 74.4 285.4)">C</text>
<text x="124.4" y="285.4" transform="rotate(90 124.4 285.4)">B</text>
<text x="174.4" y="285.4" transform="rotate(90 174.4 285.4)">A</text>
<text x="198.4" y="285" transform="rotate(90 198.4 285)">6</text>
</g>
<g font-size="1.8">
<text x="160.5" y="39.1">STM_A4</text>
<text x="69.3" y="43.2" transform="rotate(90 69.3 43.2)">STM_(PWM)D9</text>
<text x="71.8" y="43.2" transform="rotate(90 71.8 43.2)">STM_(PWM)D6</text>
<text x="74.4" y="43.2" transform="rotate(90 74.4 43.2)">STM_(PWM)D5</text>
<text x="160.5" y="46.7">STM_A2</text>
<text x="160.5" y="42.9">STM_A3</text>
<text x="62.9" y="49.5" transform="rotate(90 62.9 49.5)">STM_D2</text>
<text x="66.8" y="49.5" transform="rotate(90 66.8 49.5)">STM_D7</text>
<text x="160.5" y="50.5">STM_A1</text>
<text x="164.5" y="57.1" transform="rotate(90 164.5 57.1)">STM_A0</text>
<text x="154.1" y="152.1">STM_D8</text>
<text x="156.7" y="180.1">STM_(PWM)(CS)D10</text>
<text x="156.7" y="182.6">STM_(MISO)D12</text>
<text x="156.7" y="185.2">STM_(SCK)D13</text>
<text x="52.8" y="261.6" transform="rotate(90 52.8 261.6)">STM_A5</text>
<text x="55.3" y="261.6" transform="rotate(90 55.3 261.6)">STM_(RX)D0</text>
<text x="57.9" y="261.6" transform="rotate(90 57.9 261.6)">STM_(TX)D1</text>
<text x="60.4" y="261.6" transform="rotate(90 60.4 261.6)">STM_(PWM)D3</text>
<text x="62.9" y="261.6" transform="rotate(90 62.9 261.6)">STM_D4</text>
<text x="66.8" y="261.6" transform="rotate(90 66.8 261.6)">STM_SDA</text>
<text x="69.3" y="261.6" transform="rotate(90 69.3 261.6)">STM_SCL</text>
<text x="73.1" y="261.6" transform="rotate(90 73.1 261.6)">STM_AVDD</text>
<text x="75.6" y="261.6" transform="rotate(90 75.6 261.6)">STM_GND</text>
<text x="78.2" y="261.6" transform="rotate(90 78.2 261.6)">STM_5V</text>
</g>
<g font-size="1.8" fill="#008484">
<text x="84.2" y="53.4" transform="rotate(90 84.2 53.4)">+5V</text>
<text x="125.5" y="54.7" transform="rotate(90 125.5 54.7)">R?</text>
<text x="128" y="54.3" transform="rotate(90 128 54.3)">R2k</text>
<text x="148.4" y="55.2" transform="rotate(90 148.4 55.2)">GND</text>
<text x="153.6" y="55.5" transform="rotate(90 153.6 55.5)">+5V</text>
<text x="34.1" y="60.6" transform="rotate(90 34.1 60.6)">CD74HC4067</text>
<text x="57" y="60.7" transform="rotate(90 57 60.7)">COM(I/O)</text>
<text x="62.1" y="60.7" transform="rotate(90 62.1 60.7)">E</text>
<text x="65.9" y="60.7" transform="rotate(90 65.9 60.7)">S3</text>
<text x="68.4" y="60.7" transform="rotate(90 68.4 60.7)">S2</text>
<text x="70.9" y="60.7" transform="rotate(90 70.9 60.7)">S1</text>
<text x="73.5" y="60.7" transform="rotate(90 73.5 60.7)">S0</text>
<text x="77.3" y="60.7" transform="rotate(90 77.3 60.7)">Vcc</text>
<text x="116" y="60.4" transform="rotate(90 116 60.4)">GND</text>
<text x="79.8" y="68.7" transform="rotate(90 79.8 68.7)">U?</text>
<text x="120.4" y="67.4" transform="rotate(90 120.4 67.4)">TLC5940</text>
<text x="123" y="68.3" transform="rotate(90 123 68.3)">GND</text>
<text x="125.6" y="68.3" transform="rotate(90 125.6 68.3)">IREF</text>
<text x="129.4" y="68.3" transform="rotate(90 129.4 68.3)">XERR</text>
<text x="131.9" y="68.3" transform="rotate(90 131.9 68.3)">XLAT</text>
<text x="135.7" y="68.3" transform="rotate(90 135.7 68.3)">SOUT</text>
<text x="138.3" y="68.3" transform="rotate(90 138.3 68.3)">SIN</text>
<text x="143.3" y="68.3" transform="rotate(90 143.3 68.3)">GSCLK</text>
<text x="148.4" y="68.3" transform="rotate(90 148.4 68.3)">VPRG</text>
<text x="153.5" y="68.3" transform="rotate(90 153.5 68.3)">DCPRG</text>
<text x="158.6" y="68.3" transform="rotate(90 158.6 68.3)">BLANK</text>
<text x="163.7" y="68.3" transform="rotate(90 163.7 68.3)">SCLK</text>
<text x="36.7" y="73.8" transform="rotate(90 36.7 73.8)">GND</text>
<text x="39.2" y="75.3" transform="rotate(90 39.2 75.3)">I15</text>
<text x="41.7" y="75.3" transform="rotate(90 41.7 75.3)">I14</text>
<text x="44.3" y="75.3" transform="rotate(90 44.3 75.3)">I13</text>
<text x="46.8" y="75.3" transform="rotate(90 46.8 75.3)">I11</text>
<text x="49.4" y="75.3" transform="rotate(90 49.4 75.3)">I11</text>
<text x="51.9" y="75.3" transform="rotate(90 51.9 75.3)">I10</text>
<text x="54.4" y="76.3" transform="rotate(90 54.4 76.3)">I9</text>
<text x="57" y="76.3" transform="rotate(90 57 76.3)">I8</text>
<text x="59.5" y="76.3" transform="rotate(90 59.5 76.3)">I7</text>
<text x="62.1" y="76.3" transform="rotate(90 62.1 76.3)">I6</text>
<text x="64.6" y="76.3" transform="rotate(90 64.6 76.3)">I5</text>
<text x="67.1" y="76.3" transform="rotate(90 67.1 76.3)">I4</text>
<text x="69.7" y="76.3" transform="rotate(90 69.7 76.3)">I3</text>
<text x="72.2" y="76.3" transform="rotate(90 72.2 76.3)">I2</text>
<text x="74.8" y="76.3" transform="rotate(90 74.8 76.3)">I1</text>
<text x="77.3" y="76.3" transform="rotate(90 77.3 76.3)">I0</text>
<text x="166.1" y="75" transform="rotate(90 166.1 75)">U?</text>
<text x="29.7" y="82" transform="rotate(90 29.7 82)">GND</text>
<text x="123" y="78.4" transform="rotate(90 123 78.4)">OUT15</text>
<text x="125.6" y="78.4" transform="rotate(90 125.6 78.4)">OUT14</text>
<text x="128.1" y="78.4" transform="rotate(90 128.1 78.4)">OUT13</text>
<text x="130.6" y="78.4" transform="rotate(90 130.6 78.4)">OUT12</text>
<text x="133.2" y="78.4" transform="rotate(90 133.2 78.4)">OUT11</text>
<text x="135.7" y="78.4" transform="rotate(90 135.7 78.4)">OUT10</text>
<text x="138.3" y="79.3" transform="rotate(90 138.3 79.3)">OUT9</text>
<text x="140.8" y="79.3" transform="rotate(90 140.8 79.3)">OUT8</text>
<text x="143.3" y="79.3" transform="rotate(90 143.3 79.3)">OUT7</text>
<text x="145.9" y="79.3" transform="rotate(90 145.9 79.3)">OUT6</text>
<text x="148.4" y="79.3" transform="rotate(90 148.4 79.3)">OUT5</text>
<text x="151" y="79.3" transform="rotate(90 151 79.3)">OUT4</text>
<text x="153.5" y="79.3" transform="rotate(90 153.5 79.3)">OUT3</text>
<text x="156" y="79.3" transform="rotate(90 156 79.3)">OUT2</text>
<text x="158.6" y="79.3" transform="rotate(90 158.6 79.3)">OUT1</text>
<text x="161.1" y="79.3" transform="rotate(90 161.1 79.3)">OUT0</text>
<text x="163.7" y="80.3" transform="rotate(90 163.7 80.3)">VCC</text>
<text x="170.5" y="89" transform="rotate(90 170.5 89)">+5V</text>
<text x="48" y="91.2" transform="rotate(90 48 91.2)">SW_Push</text>
<text x="53.1" y="91.2" transform="rotate(90 53.1 91.2)">SW_Push</text>
<text x="58.2" y="91.2" transform="rotate(90 58.2 91.2)">SW_Push</text>
<text x="63.3" y="91.2" transform="rotate(90 63.3 91.2)">SW_Push</text>
<text x="68.4" y="91.2" transform="rotate(90 68.4 91.2)">SW_Push</text>
<text x="73.4" y="91.2" transform="rotate(90 73.4 91.2)">SW_Push</text>
<text x="78.5" y="91.2" transform="rotate(90 78.5 91.2)">SW_Push</text>
<text x="48" y="102.2" transform="rotate(90 48 102.2)">SW?</text>
<text x="53.1" y="102.2" transform="rotate(90 53.1 102.2)">SW?</text>
<text x="58.2" y="102.2" transform="rotate(90 58.2 102.2)">SW?</text>
<text x="63.3" y="102.2" transform="rotate(90 63.3 102.2)">SW?</text>
<text x="68.4" y="102.2" transform="rotate(90 68.4 102.2)">SW?</text>
<text x="73.4" y="102.2" transform="rotate(90 73.4 102.2)">SW?</text>
<text x="78.5" y="102.2" transform="rotate(90 78.5 102.2)">SW?</text>
<text x="137.1" y="104.2" transform="rotate(90 137.1 104.2)">D?</text>
<text x="140.9" y="104.2" transform="rotate(90 140.9 104.2)">D?</text>
<text x="144.7" y="104.2" transform="rotate(90 144.7 104.2)">D?</text>
<text x="148.5" y="104.2" transform="rotate(90 148.5 104.2)">D?</text>
<text x="152.3" y="104.2" transform="rotate(90 152.3 104.2)">D?</text>
<text x="156.1" y="104.2" transform="rotate(90 156.1 104.2)">D?</text>
<text x="159.9" y="104.2" transform="rotate(90 159.9 104.2)">D?</text>
<text x="163.7" y="104.2" transform="rotate(90 163.7 104.2)">D?</text>
<text x="84.2" y="108" transform="rotate(90 84.2 108)">+5V</text>
<text x="114.8" y="109.9" transform="rotate(90 114.8 109.9)">GND</text>
<text x="126.9" y="108.7" transform="rotate(90 126.9 108.7)">CP4u7</text>
<text x="129.2" y="108.4" transform="rotate(90 129.2 108.4)">C?</text>
<text x="171.8" y="110.5" transform="rotate(90 171.8 110.5)">+5V</text>
<text x="45.5" y="115.7" transform="rotate(90 45.5 115.7)">R?</text>
<text x="48" y="114.2" transform="rotate(90 48 114.2)">R250k</text>
<text x="50.6" y="115.7" transform="rotate(90 50.6 115.7)">R?</text>
<text x="53.1" y="114.2" transform="rotate(90 53.1 114.2)">R250k</text>
<text x="55.7" y="115.7" transform="rotate(90 55.7 115.7)">R?</text>
<text x="58.2" y="114.2" transform="rotate(90 58.2 114.2)">R250k</text>
<text x="60.7" y="115.7" transform="rotate(90 60.7 115.7)">R?</text>
<text x="63.3" y="114.2" transform="rotate(90 63.3 114.2)">R250k</text>
<text x="65.8" y="115.7" transform="rotate(90 65.8 115.7)">R?</text>
<text x="68.4" y="114.2" transform="rotate(90 68.4 114.2)">R250k</text>
<text x="70.9" y="115.7" transform="rotate(90 70.9 115.7)">R?</text>
<text x="73.4" y="114.2" transform="rotate(90 73.4 114.2)">R250k</text>
<text x="76" y="115.7" transform="rotate(90 76 115.7)">R?</text>
<text x="78.5" y="114.2" transform="rotate(90 78.5 114.2)">R250k</text>
<text x="38.6" y="121.4" transform="rotate(90 38.6 121.4)">GND</text>
<text x="126.9" y="121.4" transform="rotate(90 126.9 121.4)">C0u1</text>
<text x="129.2" y="121.1" transform="rotate(90 129.2 121.1)">C?</text>
<text x="126.3" y="154.2" transform="rotate(90 126.3 154.2)">+5V</text>
<text x="155.4" y="154.1" transform="rotate(90 155.4 154.1)">GND</text>
<text x="133.2" y="162.3" transform="rotate(90 133.2 162.3)">GND</text>
<text x="135.7" y="162.3" transform="rotate(90 135.7 162.3)">D</text>
<text x="138.3" y="162.3" transform="rotate(90 138.3 162.3)">D</text>
<text x="140.8" y="162.3" transform="rotate(90 140.8 162.3)">E</text>
<text x="143.3" y="162.3" transform="rotate(90 143.3 162.3)">E</text>
<text x="145.9" y="162.3" transform="rotate(90 145.9 162.3)">F</text>
<text x="148.4" y="162.3" transform="rotate(90 148.4 162.3)">F</text>
<text x="148.4" y="168" transform="rotate(90 148.4 168)">VDD</text>
<text x="133.2" y="170.4" transform="rotate(90 133.2 170.4)">C</text>
<text x="135.7" y="170.4" transform="rotate(90 135.7 170.4)">C</text>
<text x="138.3" y="170.4" transform="rotate(90 138.3 170.4)">B</text>
<text x="140.8" y="170.4" transform="rotate(90 140.8 170.4)">B</text>
<text x="143.3" y="170.4" transform="rotate(90 143.3 170.4)">A</text>
<text x="145.9" y="170.4" transform="rotate(90 145.9 170.4)">A</text>
<text x="154.8" y="175.8" transform="rotate(90 154.8 175.8)">GND</text>
<text x="120.4" y="188.1" transform="rotate(90 120.4 188.1)">R?</text>
<text x="122.3" y="186.6" transform="rotate(90 122.3 186.6)">R100k</text>
<text x="133.1" y="188.1" transform="rotate(90 133.1 188.1)">R?</text>
<text x="135" y="186.6" transform="rotate(90 135 186.6)">R100k</text>
<text x="138.2" y="188.1" transform="rotate(90 138.2 188.1)">R?</text>
<text x="140.1" y="186.6" transform="rotate(90 140.1 186.6)">R100k</text>
<text x="143.3" y="188.1" transform="rotate(90 143.3 188.1)">R?</text>
<text x="145.2" y="186.6" transform="rotate(90 145.2 186.6)">R100k</text>
<text x="124.4" y="197" transform="rotate(90 124.4 197)">C?</text>
<text x="137.1" y="197" transform="rotate(90 137.1 197)">C?</text>
<text x="142.1" y="197" transform="rotate(90 142.1 197)">C?</text>
<text x="147.2" y="197" transform="rotate(90 147.2 197)">C?</text>
<text x="124.4" y="202.2" transform="rotate(90 124.4 202.2)">Cu1</text>
<text x="137.1" y="202.2" transform="rotate(90 137.1 202.2)">Cu1</text>
<text x="142.1" y="202.2" transform="rotate(90 142.1 202.2)">Cu1</text>
<text x="147.2" y="202.2" transform="rotate(90 147.2 202.2)">Cu1</text>
<text x="158" y="207.5" transform="rotate(90 158 207.5)">GND</text>
<text x="123" y="218.5" transform="rotate(90 123 218.5)">R?</text>
<text x="125.5" y="217.6" transform="rotate(90 125.5 217.6)">R40k</text>
<text x="130.6" y="218.5" transform="rotate(90 130.6 218.5)">R?</text>
<text x="133.1" y="217.6" transform="rotate(90 133.1 217.6)">R40k</text>
<text x="144.6" y="218.5" transform="rotate(90 144.6 218.5)">R?</text>
<text x="147.1" y="217.6" transform="rotate(90 147.1 217.6)">R40k</text>
<text x="161.1" y="218.5" transform="rotate(90 161.1 218.5)">R?</text>
<text x="163.6" y="217.6" transform="rotate(90 163.6 217.6)">R40k</text>
<text x="125.5" y="227.8" transform="rotate(90 125.5 227.8)">R10k</text>
<text x="133.1" y="227.8" transform="rotate(90 133.1 227.8)">R10k</text>
<text x="147.1" y="227.8" transform="rotate(90 147.1 227.8)">R10k</text>
<text x="163.6" y="227.8" transform="rotate(90 163.6 227.8)">R10k</text>
<text x="123" y="228.7" transform="rotate(90 123 228.7)">R?</text>
<text x="130.6" y="228.7" transform="rotate(90 130.6 228.7)">R?</text>
<text x="144.6" y="228.7" transform="rotate(90 144.6 228.7)">R?</text>
<text x="161.1" y="228.7" transform="rotate(90 161.1 228.7)">R?</text>
<text x="74.7" y="236.8" transform="rotate(90 74.7 236.8)">GND</text>
<text x="77.4" y="237.2" transform="rotate(90 77.4 237.2)">+5V</text>
<text x="117.3" y="242" transform="rotate(90 117.3 242)">GND</text>
<text x="130" y="242" transform="rotate(90 130 242)">GND</text>
<text x="142.7" y="242" transform="rotate(90 142.7 242)">GND</text>
<text x="155.4" y="242" transform="rotate(90 155.4 242)">GND</text>
<text x="124.4" y="256.2" transform="rotate(90 124.4 256.2)">Speaker</text>
<text x="126.7" y="255.8" transform="rotate(90 126.7 255.8)">LS?</text>
<text x="137.1" y="256.2" transform="rotate(90 137.1 256.2)">Speaker</text>
<text x="139.4" y="255.8" transform="rotate(90 139.4 255.8)">LS?</text>
<text x="149.8" y="256.2" transform="rotate(90 149.8 256.2)">Speaker</text>
<text x="152.1" y="255.8" transform="rotate(90 152.1 255.8)">LS?</text>
<text x="162.5" y="256.2" transform="rotate(90 162.5 256.2)">Speaker</text>
<text x="164.8" y="255.8" transform="rotate(90 164.8 255.8)">LS?</text>
</g>
<text font-size="1.8" fill="#0000c2" x="16" y="207" transform="rotate(90 16 207)">10.14.2021</text>
<g font-size="1.5" fill="#0000c2">
<text x="129" y="175.3" transform="rotate(90 129 175.3)">(if needed)</text>
<text x="130.8" y="175.3" transform="rotate(90 130.8 175.3)">Transistor goes here</text>
</g>
<g font-size="1.4" fill="#0000c2">
<text x="120.1" y="43.2" transform="rotate(90 120.1 43.2)">R = 39.06 / Imax</text>
<text x="121.7" y="43.2" transform="rotate(90 121.7 43.2)">Magic Resistor</text>
</g>
</svg>
